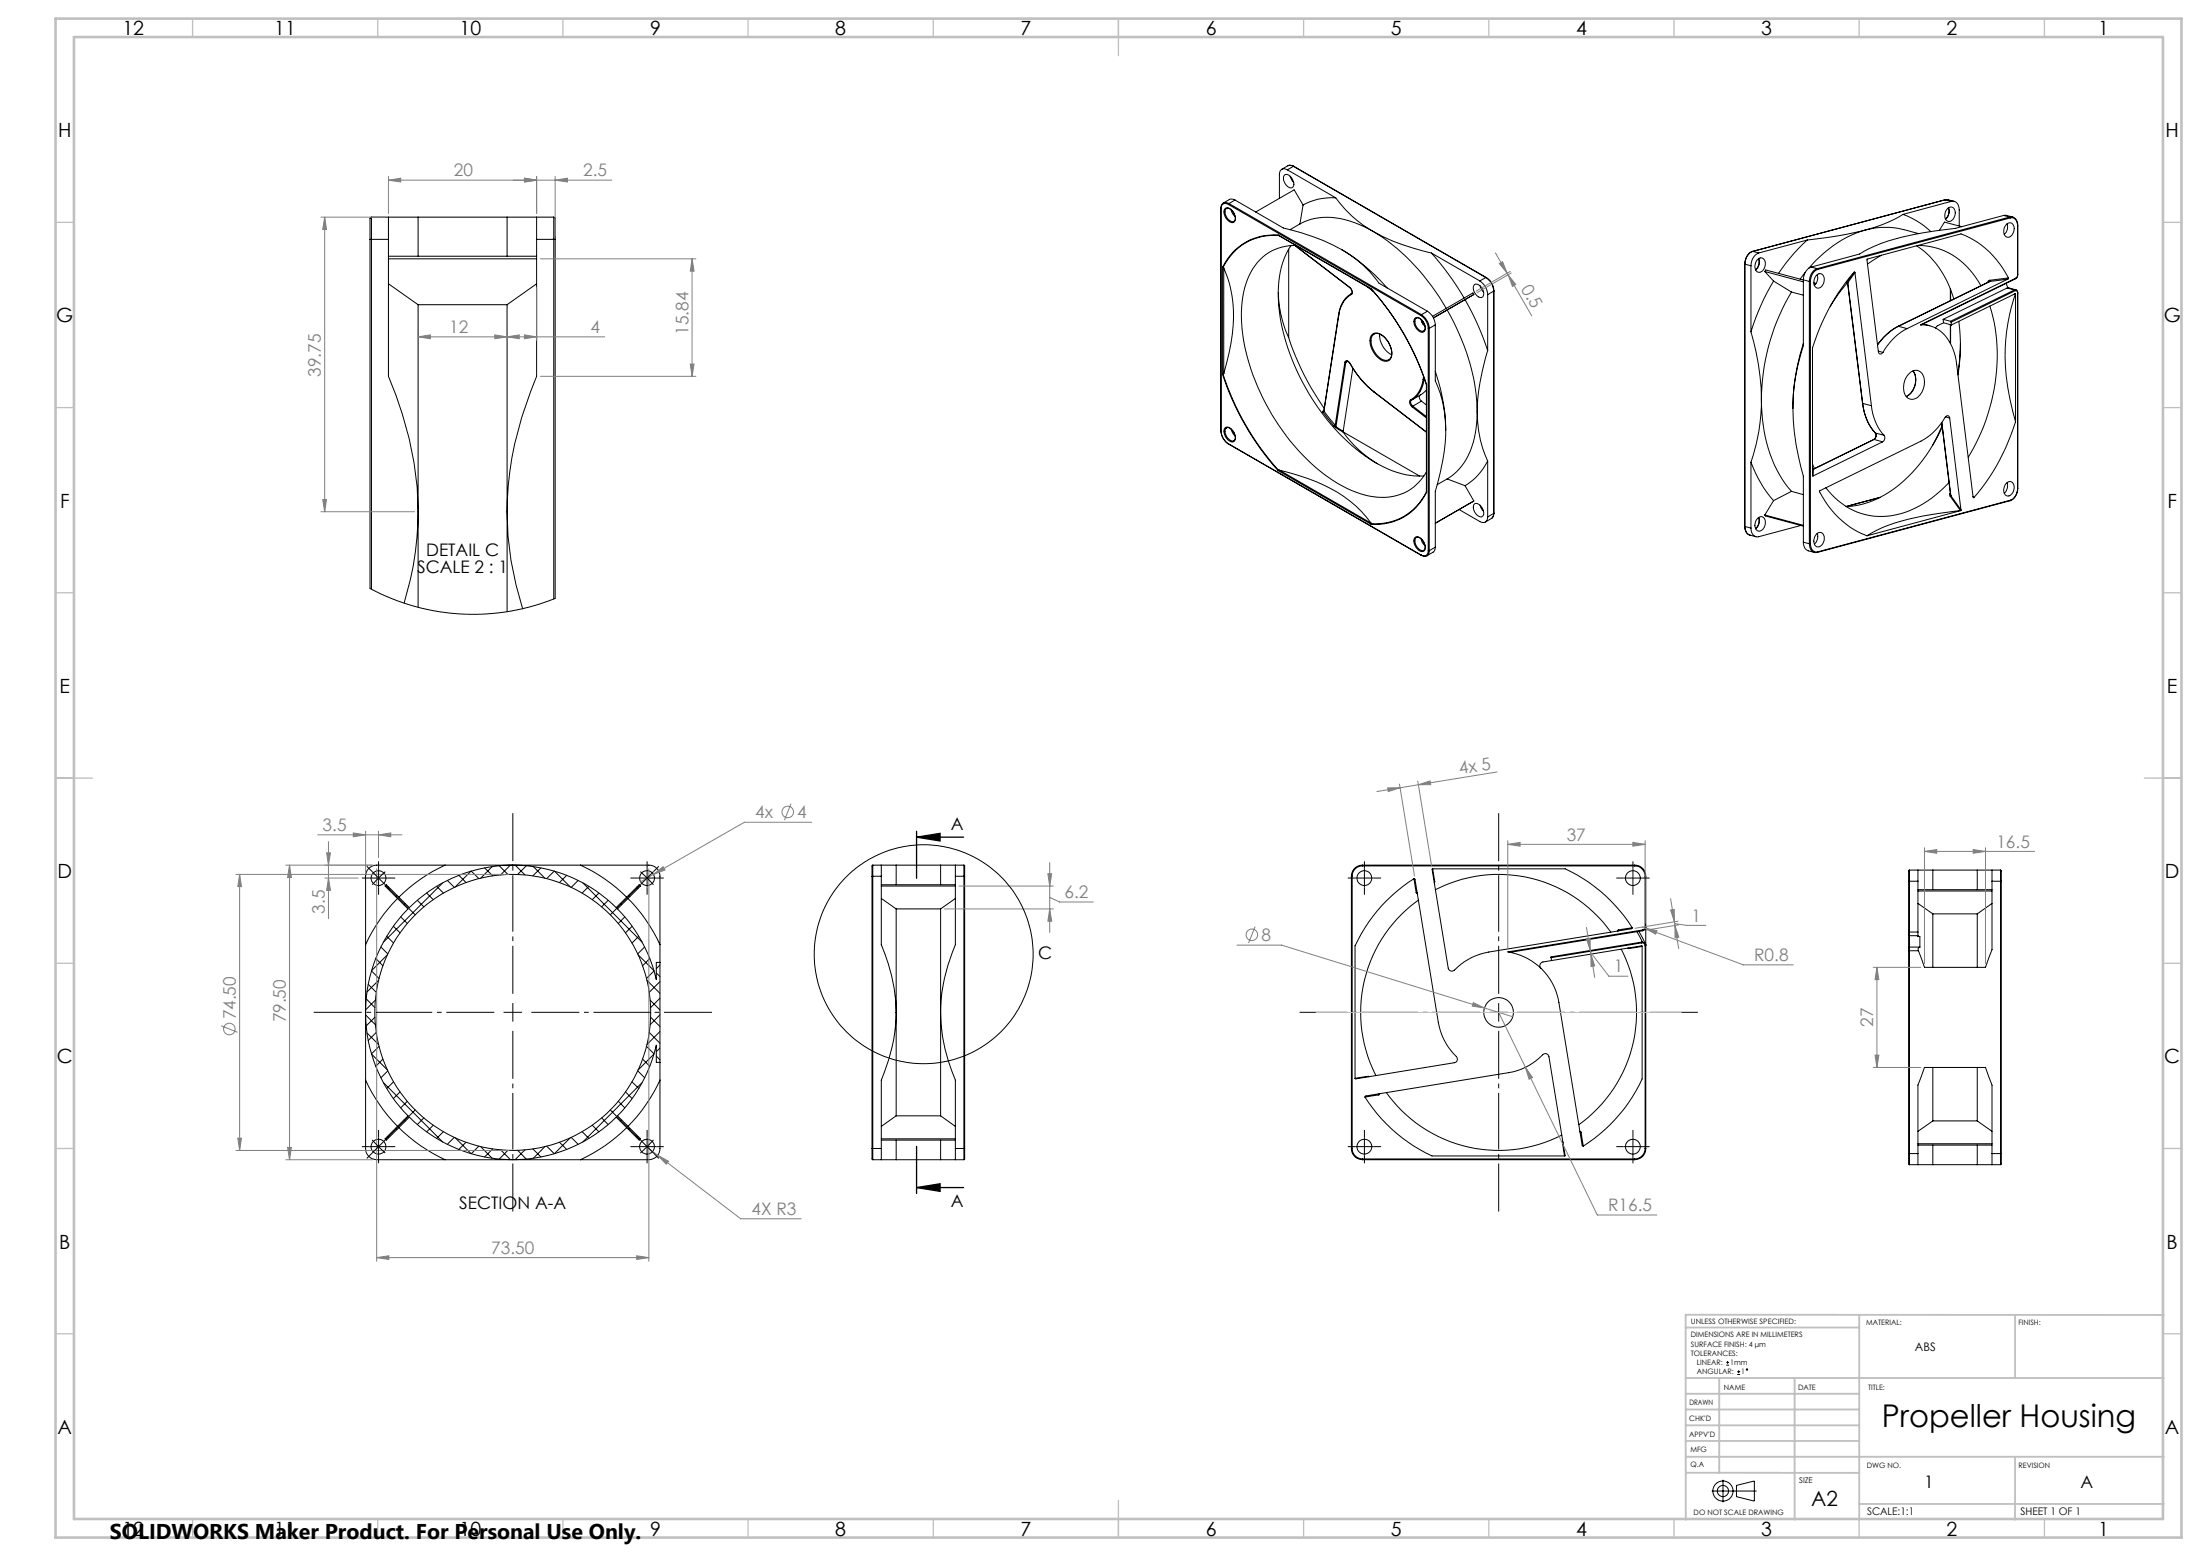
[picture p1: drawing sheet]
<svg xmlns="http://www.w3.org/2000/svg" width="594mm" height="420mm" viewBox="0 0 594 420" stroke-linecap="round" stroke-linejoin="round" font-family="sans-serif">
<g fill="none" stroke="#000" stroke-width=".27">
<path d="M100.3 58.6v6M100.3 58.6l-.4 .3v5.7M100.3 58.6h4.6M104.9 58.6v6M104.9 58.6h8M112.9 58.6v10.6M112.9 58.6h24M136.9 58.6v10.6M136.9 58.6h8M144.9 58.6v6M144.9 58.6h4.6M149.5 58.6v6"/>
<path d="M149.5 58.6l.4 .3v5.7M329.6 56.3h.1M329.6 56.3v60M329.7 56.3v60.1M330.3 54.8l-.5 .5-.2 1M330.3 54.8h.1M330.3 54.8l.8-.1 .7 .2M330.9 56.2a2.46 2.46 0 0 1 2.7 2.4 1.06 1.06 0 0 1-.5 1.4 1.06 1.06 0 0 1-1.4-.3 2.8 2.8 0 0 1-1-3.3zM331.1 56.3a2.35 2.35 0 0 1 2.4 2.5 .87 .87 0 0 1-.4 1 .87 .87 0 0 1-1.1-.3 2.42 2.42 0 0 1-.9-3.2zM331.1 56.3h.1M331.7 55.2a1.22 1.22 0 0 0-1.4-.2 1.22 1.22 0 0 0-.6 1.3M331.7 55.2l51.9 30"/>
<path d="M331.8 54.9l-.1 .3M331.8 54.9l52 30M332.4 56.7l.4 1 .6 .8M333.4 54l13.1 7.5a61 61 0 0 1 15.7 5.9M333.4 54l-1.3-.2-1.8 1M333.4 54l-1.6 .9M346.9 47.2a2.14 2.14 0 0 1 2.4 2.2 .98 .98 0 0 1-.4 1.2 .98 .98 0 0 1-1.3-.3 2.32 2.32 0 0 1-.7-3.1zM347.6 45.8a1.32 1.32 0 0 0-1.5-.1 1.32 1.32 0 0 0-.7 1.4v6.4M347.6 45.8l13 7.6M347.8 44.7l.6-.1 .9 .3M347.8 44.7l.7-.1 .7 .3M347.8 44.7l-1.7 1"/>
<path d="M348.3 47.6l1 1.6M349.2 44.9h.1M349.2 44.9l-1.6 .9M349.2 44.9l52 30M349.3 44.9l52 30M351.8 55.3l-.8 5.1M351.8 55.3l-2.4-4.1-10.4 6M360.6 53.4a31 31 0 0 0 10.1 9.1M360.6 53.4a15.7 15.7 0 0 0-8.8 1.9M513.8 57.9l-2.3 1.3a39.3 39.3 0 0 1-7.8 2.9M513.8 57.9l3.5 1.6 2.3 1.5 1.7 1.5M525.2 53.9h.7l1.7 .4"/>
<path d="M525.2 53.9l-52 14M525.2 53.9l1.7 .4M525.3 59.1a2.61 2.61 0 0 0 .8-3 2.61 2.61 0 0 1-.8 3M525.9 53.9h-.7M525.9 56.3a1.23 1.23 0 0 1 1.5-.2 1.23 1.23 0 0 1 .5 1.3 1.96 1.96 0 0 1-2 2.3 2.24 2.24 0 0 1 0-3.4zM526.9 54.3a1.91 1.91 0 0 1 2.1 2.4v4.3M526.9 54.3l-13.1 3.6M541 58.2l-13.1 3.4a77.6 77.6 0 0 0-21.9 4.9l-3.9 2.1-13.1 3.5M541 58.2l.7-.1 1.6 .5M541 58.2l1.6 .4M542.6 58.6l.2 .2M542.6 58.6h.7"/>
<path d="M542.6 58.6l-52 13.9M542.8 58.8a1.75 1.75 0 0 1 2 2.2M542.8 58.8l-52 13.9M543.3 58.6a2.15 2.15 0 0 1 1.5 2.3M99.9 64.6v94.2l7.1 3.3 6.1 1.9 6.2 1.2 7.3 .6 6.2-.2 5.6-.7 6.1-1.5 5.4-1.9v-96.9M99.9 64.6h.4M100.3 64.6v94.4M100.3 64.6h4.6M104.9 64.6v37a94.4 94.4 0 0 1 8 36.5M104.9 76.6l8 5.7M104.9 69.9h40M104.9 69.2h40"/>
<path d="M144.9 64.6v37a91.5 91.5 0 0 0-8 36.5M144.9 76.6l-8 5.7M144.9 64.6h4.6M149.5 64.6h.4M149.5 64.6v97.1M330.1 72.1l.1 .1M330.1 72.1v29M330.2 72.2l.2 .1M330.4 72.3a33.6 33.6 0 0 1 2 20.4l-2 8.2M330.4 72.3v28.6M345.1 63.4a15.3 15.3 0 0 0-15 8.7M345.1 63.4l.1 .2"/>
<path d="M345.1 63.4l25.1 14.5M345.2 78.9a29.9 29.9 0 0 0 2.7 12.2M345.2 63.6a15.2 15.2 0 0 0-15 8.6M345.2 63.6l25 14.4M347.9 67.3v23.8M348.5 66.3a25 25 0 0 0-3.2 16.7 59.3 59.3 0 0 0 24.6 41 24.2 24.2 0 0 0 14.5 4.5M349.6 66.2l14.8 11.4M349.8 66.2a13.6 13.6 0 0 0-13.4 10.5 38.2 38.2 0 0 0 1.3 22.8 59.7 59.7 0 0 0 22.3 30.2 22.5 22.5 0 0 0 16.2 4.3 12.9 12.9 0 0 0 8.9-6.6M351 60.4a18 18 0 0 1 15.9 .2l3.8 1.9M351 60.4l-2.7 1.6M362.2 67.4l1.2 .7a30.9 30.9 0 0 1 9 8.4l13 7.5M362.2 67.4a51.4 51.4 0 0 1 12.3 10.3"/>
<path d="M364.4 77.6a1.19 1.19 0 0 1 .5 1.7M364.4 77.6a1.39 1.39 0 0 1 .5 1.9M364.4 77.6h.1M364.9 79.5a6.9 6.9 0 0 0-3.4 5.5M364.9 79.3h.1M364.9 79.3l-1.1 .7-1.2 1.5M364.9 79.3v.2M364.9 79.2l-.2 .1M369.1 77.4l1.7 1.3M370.2 78a71.9 71.9 0 0 1 14.9 25.8M370.2 77.9a72.4 72.4 0 0 1 15 26M370.2 77.9v.1"/>
<path d="M370.7 62.5a57.5 57.5 0 0 1 19.8 20.7M370.7 62.5a59.1 59.1 0 0 0 15.8 5.8M386.5 68.3a77.1 77.1 0 0 1 8.8 12.2M386.5 68.3l13.1 7.5M398.1 76.9a1.93 1.93 0 0 1 2.4 1.6 1.09 1.09 0 0 1 .1 1.2 1.09 1.09 0 0 1-1.1 .6 2.61 2.61 0 0 1-1.4-3.4zM399.6 75.8a4.9 4.9 0 0 1 2.1 3.7M399.6 77.2l.2 .6 .7 1M401.2 74.9a4.5 4.5 0 0 1 2.1 3.7M401.2 74.9h.1M401.2 74.9l-1.6 .9M401.3 74.9a4.7 4.7 0 0 1 2.1 3.6M401.7 79.5v15.1"/>
<path d="M403.3 78.6l-1.6 .9M403.3 78.6v60M403.4 78.5l-.1 .1M403.4 78.5v60M471.1 71.3h.1M471.1 71.3v70.8M471.1 71.3l1.7 .4M472.8 71.7v17.9M473.2 67.9a3.5 3.5 0 0 0-2.1 3.4M473.2 67.9h.1M473.3 67.9a3.5 3.5 0 0 0-2.2 3.4M473.3 67.9l1.6 .4"/>
<path d="M474.4 70.2a1.25 1.25 0 0 1 1.6-.5 1.25 1.25 0 0 1 .6 1.6 1.72 1.72 0 0 1-2.3 2 2.38 2.38 0 0 1 .1-3.1zM474.8 69.9a2.68 2.68 0 0 1-.8 2.9M474.8 69.8a2.69 2.69 0 0 1-.8 3.1M474.9 68.3a3.6 3.6 0 0 0-2.1 3.4M476.5 73.3l10.4 2.8M476.5 73.3l.2-.4 10.2 2.7M476.5 73.3l2.4 2.6M478.9 75.9a64.2 64.2 0 0 0-6.1 13.7M478.9 75.9l4.8 2.9M483.7 78.8a57.2 57.2 0 0 0-8.1 29.1M483.7 78.8l3.2 .9M486.9 75.5v17.8a53.3 53.3 0 0 0-2.8 16.9"/>
<path d="M486.9 75.5l1.6 .5M487.4 73.5l-1.4 1.9M488 64.8l-3.6 3.6-4.2 5.4M488 64.8l-13.1 3.5M488.5 76h.3M488.5 76v70.8M488.8 76v70.8M489 72.1a3.5 3.5 0 0 0-2.1 3.4M489 72.1l1.6 .4M489.7 76.4l.6 .1M489.8 76.9h.2M490.3 74.5a1.24 1.24 0 0 1 1.6-.5 1.24 1.24 0 0 1 .6 1.5 1.89 1.89 0 0 1-2 2.2 2.27 2.27 0 0 1-.2-3.2z"/>
<path d="M490.6 72.5a3.5 3.5 0 0 0-2.1 3.5M490.6 72.5l.2 .2M490.6 74.2a2.62 2.62 0 0 1-.7 2.8M490.8 72.7a3.3 3.3 0 0 0-2 3.3M498.5 76.4l.1-.1zM498.5 76.4l.4 .1M498.6 76.3h.3M498.8 76.4l-2.6 3.2-2.1 3.1M498.9 76.5l4 32.3M498.9 76.3v.2M498.9 76.3l4 32.6M500.6 73.5a56.3 56.3 0 0 0-11.2 20.4v34.6h.1"/>
<path d="M500.6 73.5l-2 2.8M500.6 73.5l.2 .1M500.8 73.6l-1.9 2.7M500.8 73.6l4.5 35.9M503.7 62.1a20.6 20.6 0 0 1 10.3-.1l4 1.1M503.7 62.1a31.8 31.8 0 0 0-15.3 10.3M503.7 62.1l-7.2 1.5-8.5 1.2M508 68.9l-3.8 2.4M517.5 66.3a25.3 25.3 0 0 1 10 14.4M517.8 66.3a19.1 19.1 0 0 1 17 10.8M526.6 78v3.2M526.7 78.1v3.1"/>
<path d="M529.7 61.2l-4.7-1.2-1.4 2.2M536.8 76l.2 .1M536.8 76l.1 .1M537.2 75.7l-.3 .1-.1 .2M537.2 75.7l.1 .3M537.3 76l-24.8 12.1M537.3 76l-24.7 12.1M541.7 76.5l.4 1.2M541.8 60.5a1.22 1.22 0 0 1 1.5-.2 1.22 1.22 0 0 1 .5 1.4 1.96 1.96 0 0 1-2 2.3 2.24 2.24 0 0 1 0-3.5zM541.9 60.4a2.6 2.6 0 0 1-.7 2.9M541.9 77.7l-17.2 8.5M541.9 77.7l2 .6"/>
<path d="M542.1 75.3l-4.8 .7M542.1 75.3l-27.2 13.4M542.1 77.7h-.2M542.1 77.7l2.2 .5M542.3 75a24.1 24.1 0 0 0-12.8-11.9l-25.4 6.8 3.1 25a.63 .63 0 0 0 .5 .7 .63 .63 0 0 0 .7-.5M542.3 75l-5.1 .7M542.3 75l-.2 .3M543.9 78.3l.2 .2M543.9 78.3l-17.3 8.4M544.1 78.5a.52 .52 0 0 1 .7 .6M544.1 78.5l-17.3 8.5M544.1 79.4a53 53 0 0 0-.7 31.4l.8 3.1"/>
<path d="M544.1 79.4h-.3M544.2 79.3l-17.3 8.4M544.2 79.3l-.1 .1M544.2 79.3v34.6M544.2 75.2l-25.7 12.5M544.3 75.1l-.1 .1M544.3 75.1l-25.8 12.6M544.3 78.2l.3 .2 .2 .6M544.3 78.2l-.4 .1M544.8 74.2l-.2 .5-.3 .4M544.8 74.2h.1M544.8 74.2l-.1 .6-.5 .4"/>
<path d="M544.8 60.9h.1M544.8 79h.1M544.8 60.9v13.3M544.8 79v52.8M112.9 82.3v55.8M112.9 82.3h24M136.9 82.3v55.8M347.9 91.1a70.9 70.9 0 0 0 9.6 19.1M361.4 84.9l.1 .1M361.4 84.9l-4 26M361.5 85l-4 26M362.6 81.5l-.8 1.6-.4 1.8"/>
<path d="M363.1 97.8l.2-.3 .4-.1 .9 .7M363.1 97.8h.3M363.1 97.8l-2.6 17M363.4 97.8a.5 .5 0 0 1 .5-.3 .5 .5 0 0 1 .4 .4l.2 .3M363.4 97.8l-2.7 17.4M363.9 97.5l-.5 .3M364.5 98.2a26 26 0 0 0 6.5 7.7M364.6 98.1a24.7 24.7 0 0 0 6.4 7.7M364.6 98.1l-.1 .1M365.3 99.4l-2.6 17M370.6 90.2a2.95 2.95 0 0 1 3.7 1.4 4.7 4.7 0 0 1 .9 5.5 2.33 2.33 0 0 1-3.3-.7 5.6 5.6 0 0 1-1.8-5.6zM371.1 90.2a2.87 2.87 0 0 1 3.2 1.4 4.5 4.5 0 0 1 .9 5.3l-.2 .2"/>
<path d="M371.1 90.1a3.2 3.2 0 0 0-.2 4.4 3.9 3.9 0 0 0 4 2.7l.2-.1M372.5 90.2a6.1 6.1 0 0 0 3.2 5.6M382 86a1.46 1.46 0 0 1 2.1 .7 2.22 2.22 0 0 1 .3 2.9 2.41 2.41 0 0 1-2.6-2.4zM382.4 85.9a2.36 2.36 0 0 0 2.1 3.4M382.4 85.9h.1M382.4 85.9a2.44 2.44 0 0 1 2.3 3l-.3 .4M383.6 85.2a4.4 4.4 0 0 1 2 3.4M383.7 86.3l.2 .7 .8 1.1M383.8 84.9a4.9 4.9 0 0 1 2.1 3.7M383.8 84.9l-.2 .3M384.2 86.9l-.3 .1M384.5 87.3l-.3 .1"/>
<path d="M385.4 84a4.5 4.5 0 0 1 2.1 3.7M385.4 84l-1.6 .9M385.6 88.6h.3M385.6 88.6v60M385.9 88.6v60M387.5 87.7v15.1a30.6 30.6 0 0 1 2.8 13.2M387.5 87.7l-1.6 .9M390.7 83.7a57.9 57.9 0 0 1 8.2 27.5M390.7 83.7l4.9-2.8a75.5 75.5 0 0 1 6.1 13.7M390.7 83.7l-3.7 2.1 10.9-6.3-.2-.4-10.9 6.3M401.7 94.6a59.5 59.5 0 0 0-2.8 16.6M472.8 89.6a66.5 66.5 0 0 1 2.8 18.3"/>
<path d="M486.9 92.7a57.7 57.7 0 0 0-2.8 17.5M507.2 94.8l1.2 .3M512.5 88.1a15.3 15.3 0 0 0-5.6 4.9M512.5 88.1h.1M512.6 88.1a15.8 15.8 0 0 0-5.7 5M512.6 88.1l2.3 .6M514.9 88.7a15.6 15.6 0 0 0-6.5 6.4M518.5 87.7a9 9 0 0 1 8.8 6.6l.8 2.9 4.6 36.9 .2 .2M519.3 87.5l1.8 .4M524.7 86.2l.1 .9M524.7 86.2l1.9 .5M524.8 87.1l-1.9 1-.3 .5"/>
<path d="M524.8 87.1l2.1 .6M526.6 87.6v5.1M526.6 86.7l.2 .3M526.7 87.6v5.2M526.8 87l.1 .7M528.9 86.7a49.7 49.7 0 0 1-.2 14.5M529.3 92.8l-.1 3-.6 5M537.2 82.6a50.1 50.1 0 0 1-3.7 37.2l-2.1 3.7M329.6 116.3a4.3 4.3 0 0 0 2.1 3.6v-.1M329.6 116.3l.1 .1M329.7 116.4a4.5 4.5 0 0 0 2 3.4M330.1 101.1a73.1 73.1 0 0 0 15 26"/>
<path d="M330.1 101.1h.1M330.2 101.1a72.6 72.6 0 0 0 15 25.8M330.4 100.9l-.2 .2M330.7 115.6a1.46 1.46 0 0 1 2.2 .7 2.22 2.22 0 0 1 .2 2.9 2.46 2.46 0 0 1-2.6-2.4v-.8zM331 115.6a1.09 1.09 0 0 1 1.6 .4 2.17 2.17 0 0 1 .6 2.9 2.23 2.23 0 0 1-2.4-2.1v-.7zM331.2 115.5h-.1M331.7 119.8l52 30.1M332.4 115.9l.4 .9 .7 .9M357.2 111v.2M357.2 111v.1M357.2 111.2l3 3.8M357.4 110.9l-.2 .1"/>
<path d="M357.4 110.9l.1 .1M357.5 111l3 3.8M357.5 111l-.3 .2M360.2 115l.5 .4M360.5 114.8l.2 .4M360.5 114.8l-.3 .2M360.7 115.4l2 1.3M360.7 115.2l2 1.2M360.7 115.2v.2M362.7 116.4v.2M362.7 116.7a30.3 30.3 0 0 0 9.2 8.5M362.7 116.6v.1"/>
<path d="M362.7 116.6l20.6 11.9M371 105.8v.1M371 105.8l14.1 10.8-14.1-10.7M380.9 107.9a1.3 1.3 0 0 0 .4 1.9M380.9 107.9l.2 .1M381.1 108a1.16 1.16 0 0 0 .4 1.6M381.3 109.8l3.8 3M381.5 109.6l-.2 .2M381.5 109.6l3.6 2.8M383.4 106.7a1.18 1.18 0 0 0 .4 1.6M383.8 108.3l-2.3 1.3M383.8 108.3l1.3 1"/>
<path d="M384.2 102.4a7.3 7.3 0 0 1-3.3 5.5M384.2 102.4h.3M384.4 101.6l-.2 .8M384.5 102.4a7.3 7.3 0 0 1-3.4 5.6M384.6 102.1l-.1 .3M384.6 102.4h-.1M385.1 103.8l.1 .1M385.1 105.3l-.1 .1a11.6 11.6 0 0 1-3.8 2.5M385.1 103.8v29M385.2 103.9v29M387.5 100.2a50.5 50.5 0 0 1 2.8 15.8M390.3 116v1.4a63.3 63.3 0 0 1-2.8 15.2v15.1"/>
<path d="M398.9 111.2a23.2 23.2 0 0 1-4.9 15.4l-1.5 1.5-1.8 1.2M398.9 111.2a30.6 30.6 0 0 0 2.8 13.2M475.6 107.9a38 38 0 0 0 7.2 23.7l.9 1M475.6 107.9v1.6a51.7 51.7 0 0 1-2.8 15.3M484.1 110.2a66.5 66.5 0 0 0 2.8 18.3v17.8M502.9 108.8a14.1 14.1 0 0 0 3.4 8.1M502.9 108.8v.1M502.9 108.9a14.5 14.5 0 0 0 3.5 8M502.9 108.9l2.4 .6M505.3 109.5a13.9 13.9 0 0 0 3.4 8M506 118.6l-16.4 8.1M506 118.6l2.3 .7"/>
<path d="M506.3 116.9a1.25 1.25 0 0 1-.4 1.7h.1M506.3 116.9h.1M506.4 116.9a1.24 1.24 0 0 1-.4 1.7M506.4 116.9l2.3 .6M508.3 119.3l-18.8 9.2M508.7 117.5a1.27 1.27 0 0 1-.4 1.8M515.3 101.1a2.34 2.34 0 0 1 2.7-1 2.34 2.34 0 0 1 1.6 2.5 4.7 4.7 0 0 1-3.2 5.2 2.62 2.62 0 0 1-2.4-3.1l.4-2.3zM516.5 100.1a4.9 4.9 0 0 1-1.8 6.9 5.1 5.1 0 0 0 1.8-6.9zM524.3 114.1l2.4 19.7M524.3 114l2.4 19.8M524.4 115l-2.6 5.3M524.4 115.3a39.4 39.4 0 0 1-17.5 19.3l-2.4 1-2.5 .7-3.5 .5"/>
<path d="M525.3 112.5l1.1 .3M526.4 112.8a.63 .63 0 0 0-.5-.6 .63 .63 0 0 0-.7 .5 16.8 16.8 0 0 1-6.5 6.4l-27.2 13.3-.2 .3M526.4 112.8l3 24.8M544.2 113.9a56.9 56.9 0 0 1-11.3 20.4M112.9 138.1a84.3 84.3 0 0 1-3.8 24.7M112.9 138.1v25.8M136.9 138.1v27M136.9 138.1a85.1 85.1 0 0 0 4.2 26.2M345.1 127.1l25.1 14.4M345.2 126.9h.2M345.2 126.9l-.1 .2M345.4 126.9a46.8 46.8 0 0 1 20.6 9.6l2.9 3.1 1.3 1.6"/>
<path d="M345.4 126.9l24.8 14.3M385.1 132.8a15.1 15.1 0 0 1-14.9 8.6M385.1 132.8l.1 .1M385.2 132.9a15.2 15.2 0 0 1-15 8.6M390.7 129.3l-2.7 1.5M390.7 129.3l4.9 1.8M393.9 137.5l5.7 3.3a1.3 1.3 0 0 0 1.5 .1 1.3 1.3 0 0 0 .6-1.4M395.6 131.1l2.3 4.1M397.9 135.2l-10.4 6M397.9 135.2l-.2 .2M398 136.1a1.84 1.84 0 0 1 2.4 1.5 1.1 1.1 0 0 1 .2 1.3 1.1 1.1 0 0 1-1 .6 2.62 2.62 0 0 1-1.6-3.4zM399.6 136.4l.3 .7 .6 .9"/>
<path d="M401.7 124.4a16.2 16.2 0 0 1-6.1 6.7M401.7 124.4v15.1M402.7 140l-1.7 .9M403.3 138.6l-.1 .8-.5 .6M403.3 138.6l-1.6 .9M403.4 138.5l-.2 .9-.5 .6M403.4 138.5l-.1 .1M472.8 124.8a33 33 0 0 0 6.1 10.3M472.8 124.8v17.7M474.5 140a1.19 1.19 0 0 1 1.4-.5 1.19 1.19 0 0 1 .7 1.3 2.07 2.07 0 0 1-1.9 2.6 2.12 2.12 0 0 1-.2-3.4zM474.8 139.7a2.68 2.68 0 0 1-.8 2.9M474.8 139.7a2.69 2.69 0 0 1-.8 3"/>
<path d="M476.5 139l10.4 2.8M476.5 139l.2 .3 10.2 2.7M478.9 135.1l-2.4 3.9M483.7 132.6l3.2 .9M483.7 132.6l-4.8 2.5M489.4 125.3l.5 1.2M489.4 126.5l.2 .2M489.4 126.5v.5M489.6 126.7l-.1 1.8M491.3 132.7a24.1 24.1 0 0 0 12.8 11.9M491.3 132.6v.1M507.6 134.2l-9.2 2.5"/>
<path d="M526.2 130.2a26.3 26.3 0 0 1-17.8 9.2 18.4 18.4 0 0 1-15.4-7.8M526.5 133.3l.1 .7M526.5 133.3h.1M526.6 134l2.7 3.8M526.6 133.1l-.1 .2M526.7 133.8l2.7 3.8M526.7 133.8l-.1 .2M529.3 137.8a81.3 81.3 0 0 0-20.9 4.6l-4.3 2.2M529.3 137.8h.1M529.4 137.6v.2M529.4 137.8l-25.3 6.8M532.7 134l.2 .3"/>
<path d="M541.7 130.4a1.21 1.21 0 0 1 1.5-.3 1.21 1.21 0 0 1 .6 1.4 2.09 2.09 0 0 1-1.9 2.4 2.18 2.18 0 0 1-.2-3.5zM541.9 130.3a2.69 2.69 0 0 1-.7 2.8M542.7 135.2l-52 13.9M542.8 135l-.1 .2M542.8 135l-52 14M544.8 131.8a3.4 3.4 0 0 1-2 3.2M544.8 131.7a3.6 3.6 0 0 1-2.1 3.5M544.8 131.7v.1M370.2 141.2v.2M370.2 141.4v.1M382 145.2a1.46 1.46 0 0 1 2.1 .7 2.22 2.22 0 0 1 .3 2.9 2.41 2.41 0 0 1-2.6-2.5zM382.4 145.1a2.44 2.44 0 0 0 1.9 3.5l.2-.1"/>
<path d="M382.4 145.1h.1M382.4 145.1a2.49 2.49 0 0 1 2.3 3l-.3 .4M383.7 149.9l.8 .3 .8-.2M383.7 145.5l.3 .8 .7 1M385.3 150h.1M385.6 148.6a1.2 1.2 0 0 1-.6 1.3 1.2 1.2 0 0 1-1.4-.1l.1 .1M385.6 148.6h.3M385.9 148.6l-.1 .8-.5 .6M387.5 147.7l-.1 .8-.4 .5-1.7 1M387.5 147.7l-1.6 .9M471.1 142.1a2.33 2.33 0 0 0 1.5 2.4M471.1 142.1h.1"/>
<path d="M471.1 142.1l.5 1.7a3.1 3.1 0 0 0 2.5 1.1M471.1 142.1l1.7 .4M486.2 141.8l-11.3 3.1a1.91 1.91 0 0 1-2.1-2.4M486.9 146.3l.5 1.8a3.1 3.1 0 0 0 2.5 1M486.9 146.3l1.6 .5M488.5 146.8h.3M488.5 146.8l.3 1.3 .5 .7 .6 .3M488.8 146.8a1.83 1.83 0 0 0 2 2.2M489.9 149.1h.8M490.4 144.2a1.19 1.19 0 0 1 1.4-.4 1.19 1.19 0 0 1 .7 1.3 2.12 2.12 0 0 1-1.9 2.5 2.14 2.14 0 0 1-.2-3.4zM490.6 144a2.54 2.54 0 0 1-.7 2.9M490.8 149l-.1 .1"/>
<path d="M104.1 239l8 7.9M105 239.4l-.4 .4M117.9 239.2l1.8 1.9M119.5 238.3l-16 16M120.2 233.5h36.5M120.2 233.5a43.8 43.8 0 0 0-12.5 8.7M120.2 233.5h-18.5a2.99 2.99 0 0 0-3 3v18.5M120.8 237.6l1.9 1.9M123.9 236.3l1.9 1.9M127.2 235.1l-4.3 4.3M127.2 235.1l2.1 2.1M130.8 234.3l2.2 2.1"/>
<path d="M132.9 233.9l-3.1 3.1M134.8 233.7l2.3 2.3M137.8 233.5l-2.7 2.7M139.1 233.5l2.6 2.7M142.1 233.7l-2.3 2.3M144 233.9l3.1 3.1M146 234.3l-2.1 2.1M149.6 235.1l-2 2.1M149.7 235.1l4.3 4.3M153 236.3l-1.9 1.9M156.1 237.6l-1.9 1.9M156.7 233.5a43.8 43.8 0 0 1 12.5 8.7"/>
<path d="M156.7 233.5h18.5a2.99 2.99 0 0 1 3 3v18.5M157.4 238.3l16 16M159 239.2l-1.8 1.9M171.9 239.4l.4 .4M172.8 239l-8 7.9M235.4 236.5h.3M235.4 236.5v73.5M235.7 233.5v3M235.7 233.5l-.3 .2v2.8M235.7 233.5h2.2M235.7 236.5v73.5M235.7 236.5h2.2"/>
<path d="M237.9 236.5v18.5a47.6 47.6 0 0 1 4.1 18.3M237.9 233.5v3M237.9 233.5h4.1M237.9 239.2h20.1M237.9 238.8h20.1M242 233.5v5.3M242 233.5h12M254 233.5v5.3M254 233.5h4M258 236.5v18.5a46.6 46.6 0 0 0-4 18.3M258 233.5v3M258 233.5h2.2"/>
<path d="M258 236.5h2.2M260.2 233.5v3M260.2 233.5l.3 .1v2.9M260.2 236.5h.3M260.2 236.5v73.5M260.5 236.5v73.5M364.9 236.5h.2M364.9 236.5v73.5M365.1 236.5v73.5M367.9 233.7a2.74 2.74 0 0 0-2.8 2.8M367.9 233.5v.2M367.9 233.5a2.99 2.99 0 0 0-3 3"/>
<path d="M367.9 233.5h73.5M367.9 233.7h73.5M381.8 237.2l.6 3.7M386.7 234.5h35.9a41.3 41.3 0 0 1 18.1 16.1l-38.7 6.4a17.5 17.5 0 0 0-9.5 5l-.5 .1-.5-.1-.5-.7zM386.8 234.5l.6 3.5M387.4 238l-.2 .1M387.4 238l-.1 .4M441.4 233.5a2.99 2.99 0 0 1 3 3M441.4 233.7a2.8 2.8 0 0 1 2.8 2.8M441.4 233.5v.2M444.2 236.5h.2M444.2 236.5v13.7"/>
<path d="M444.4 236.5v73.5M515.3 237.9h.2M515.3 237.9v13.7M515.5 234.9v3M515.5 234.9l-.2 .1v2.9M515.5 234.9h2.3M515.5 237.9v13.7M515.5 237.9h2.3M517.8 234.9v3M517.8 234.9h4.1M517.8 237.9v13.7M521.9 234.9v5.3"/>
<path d="M521.9 234.9h12M533.9 234.9v5.3M533.9 234.9h3.9M537.8 237.9v18.4l-1.7 4.8h-16.5l-1.6-4.5M537.8 234.9v3M537.8 234.9h2.3M537.8 237.9h2.3M540.1 237.9h.2M540.1 234.9v3M540.1 234.9l.2 .1v2.9M540.1 237.9v73.5M540.3 237.9v73.5"/>
<path d="M98.7 255v36.6M101.5 258.7l1.9 2M102.8 255.6l1.9 1.9M104.4 252.7l1.9 1.8M104.6 257.7l-4.3 4.3M106.2 250l1.8 1.8M107.2 241.7l-.3 .3M107.4 242.5a43.3 43.3 0 0 0-8.7 12.5M108.2 247.5l1.8 1.8M109.4 243.9l-.3 .3M112.7 243l1.7 1.8M115.2 241l1.8 1.8"/>
<path d="M161.7 241l-1.8 1.8M164.2 243l-1.7 1.8M167.5 243.9l.3 .3M168.7 247.5l-1.8 1.8M169.5 242.5a43.3 43.3 0 0 1 8.7 12.5M169.7 241.7l.3 .3M170.7 250l-1.8 1.8M172.3 257.7l4.3 4.3M172.5 252.7l-1.9 1.8M174.1 255.6l-1.9 1.9M175.4 258.7l-1.9 2M178.2 259.8h-1v4.6a40.1 40.1 0 0 0-10.5-19.1l6.2-6.1-.3-.4-6.2 6.2a39.7 39.7 0 0 0-55.9 0l-6.2-6.2-.3 .4 6.2 6.1a39.7 39.7 0 0 0 0 55.9l-6.2 6.2 .3 .3 6.2-6.2a39.7 39.7 0 0 0 55.9 0l6.2 6.2 .3-.3-6.2-6.2a39.7 39.7 0 0 0 10.5-19.1v4.7h1"/>
<path d="M178.2 255v4.8M178.2 259.8v27M237.9 242.5l4.1 2.8M242 245.3v28M242 245.3h12M254 245.3v28M258 242.5l-4 2.8M374.4 243a25.4 25.4 0 0 1 7.6-5.8l6.3 38.7a17.2 17.2 0 0 0 5 9.5l.2 .5-.2 .5-.7 .5-26.7 4.3v-35.9a42.6 42.6 0 0 1 8.5-12.3zM382.4 240.9l.3 .1M382.4 240.9l.3 .2M383 243a37.2 37.2 0 0 0-11.5 47.3M387.6 240.2a37.2 37.2 0 0 1 47.3 11.4"/>
<path d="M418.8 258.5l.1 .8M418.9 259.3l24.5-3.9v35.8a43 43 0 0 1-15.9 18.2M418.9 259.3l-2.3 .4a1 1 0 0 0-.8 .7 1 1 0 0 0 .3 1M437 251l-.1 .3M437 251l-.3 .3M437.7 256.2a37.2 37.2 0 0 1-11.4 47.4M439.5 255.9l.4 .1M439.7 255.9l.2 .1M440.7 250.4l-3.7 .6M442 251.5l1.5 2.8M442.5 251.4l1.9 3.6M443.2 254.3a.74 .74 0 0 1 .9 .1 .74 .74 0 0 1 .1 .9"/>
<path d="M443.2 254.5a.8 .8 0 0 1 1 .8M443.2 254.3v.2M443.2 254.3l-24.5 4 .1 .2M443.2 254.5l-24.4 4M443.4 255.5l-3.5 .5M443.5 251v.2M443.5 251l-36.4 5.9a16.4 16.4 0 0 1 13.8 13.7l6.3 38.5 .3 .3M443.5 251.2l-35.8 5.9M444.2 250.2h.1a.69 .69 0 0 1-.8 1M444.2 250.2l-.3 .6-.4 .2M444.2 255.3v54.7M515.3 256.6h.2"/>
<path d="M515.3 255.9v.7M515.3 252.4l.2 .2M515.3 251.6v.8M515.3 251.6h.2M515.3 252.4v3.5M515.3 256.6v54.8M515.5 255.6l-.2 .3M515.5 251.6v1M515.5 255.6v1M515.5 255.6h2.9M515.5 251.6h2.3M515.5 252.6v3"/>
<path d="M515.5 256.6v54.8M515.5 256.6h2.5M515.5 252.6h2.3M517.8 252.6v.1l.6 .1v2.8M517.8 251.6v1M517.8 243.9l4.1 2.8M517.8 240.5h20M517.8 240.2h20M518.4 255.6a.64 .64 0 0 0-.4 1M521.9 246.7v14.4M521.9 246.7h12M533.9 246.7v14.4"/>
<path d="M537.8 243.9l-3.9 2.8M98.7 273.9l2.7 2.7M98.9 269.6l2.3 2.4M99.1 278.8l3.1 3.2M99.4 265.7l2.2 2.1M100.3 262.1l2 2M101.2 274.6l-2.3 2.3M101.4 270l-2.7 2.6M101.6 278.7l-2.2 2.2M102.2 264.6l-3.1 3.1M174.7 264.6l3.5 3.5M175.3 278.7l2.9 2.9"/>
<path d="M175.5 270l2.7 2.6M175.7 274.6l2.5 2.5M176.6 262.1l-2 2M177.2 262.6l1 1M178.2 260.5l-1 1M178.2 265l-2.9 2.8M178.2 269.4l-2.5 2.6M178.2 273.9l-2.7 2.7M178.2 278.4l-3.5 3.6M242 273.3a46 46 0 0 1-4.1 18.3v18.4M242 273.3v27.9M254 273.3v27.9"/>
<path d="M254 273.3a46.8 46.8 0 0 0 4 18.3v18.4M98.7 291.6a44.7 44.7 0 0 0 8.7 12.4M98.7 291.6v18.4a3 3 0 0 0 3 3h18.5M100.3 284.5l4.3 4.3M102.3 282.5l-2 2M103.4 285.9l-1.9 1.9M103.5 292.2l16 16M104.7 289l-1.9 1.9M106.3 292l-1.9 1.8M108 294.7l-1.8 1.8M110 297.3l-1.8 1.7M112.1 299.6l-8 8"/>
<path d="M164.8 299.6l8 8M166.9 297.3l1.8 1.7M168.9 294.7l1.8 1.8M170.6 292l1.9 1.8M172.2 289l1.9 1.9M173.4 292.2l-16 16M173.5 285.9l1.9 1.9M174.6 282.5l2 2M176.6 284.5l-4.3 4.3M177.2 285.1l1 1M178.2 291.6a44.7 44.7 0 0 1-8.7 12.4M178.2 286.8v4.8"/>
<path d="M178.2 291.6v18.4a3 3 0 0 1-3 3h-18.5M178.2 282.9l-1 1M368.6 295.9l38.7-6.4a17.7 17.7 0 0 0 9.7-5.1l.8 .2 .4 .6 4.3 26.8h-35.9a41.8 41.8 0 0 1-18.1-16zM369.4 290.5l-3.5 .6M369.4 290.5l.1 .1M369.4 290.5l.3 .1M372.3 295.5l-3.8 .6M372.4 295.3l-.1 .2M372.5 295.2l-.2 .3M374.3 294.9a37.3 37.3 0 0 0 47.4 11.5M521.9 288.1v14.5M533.9 288.1v14.5"/>
<path d="M104.6 306.8l.4 .3M106.9 304.5l.3 .4M107.7 304.4a43.8 43.8 0 0 0 12.5 8.6M109.1 302.3l.3 .3M114.4 301.7l-1.7 1.8M117 303.7l-1.8 1.8M119.7 305.5l-1.8 1.8M120.2 313h36.5M122.7 307l-1.9 1.9M122.9 307.1l4.3 4.3M125.8 308.3l-1.9 2M129.3 309.4l-2.1 2"/>
<path d="M129.8 309.5l3.1 3.1M133 310.1l-2.2 2.2M135.1 310.4l2.7 2.6M137.1 310.5l-2.3 2.4M139.8 310.5l2.3 2.4M141.7 310.4l-2.6 2.6M143.9 310.1l2.1 2.2M147.1 309.5l-3.1 3.1M147.6 309.4l2 2M151.1 308.3l1.9 2M154 307.1l-4.3 4.3M154.2 307l1.9 1.9"/>
<path d="M157.2 305.5l1.8 1.8M159.9 303.7l1.8 1.8M162.5 301.7l1.7 1.8M167.8 302.3l-.3 .3M169.2 304.4a43.8 43.8 0 0 1-12.5 8.6M170 304.5l-.3 .4M172.3 306.8l-.4 .3M235.4 310v2.9l.3 .1M235.4 310h.3M235.7 310v3M235.7 313h2.2M235.7 310h2.2"/>
<path d="M237.9 310v3M237.9 313h4.1M237.9 307.4h20.1M237.9 307.7h20.1M242 307.7v5.3M242 313h12M242 301.2h12M242 301.2l-4.1 2.8M254 307.7v5.3M254 313h4M254 301.2l4 2.8M258 310v3"/>
<path d="M258 313h2.2M258 310h2.2M260.2 310v3M260.2 310h.3M260.5 310v2.9l-.3 .1M364.9 310a3 3 0 0 0 3 3M364.9 310h.2M365.1 310a2.8 2.8 0 0 0 2.8 2.8M367.9 312.8v.2M367.9 313h73.5M367.9 312.8h73.5M421.9 308.6l.5 3.4"/>
<path d="M422 308.2l-.1 .4M422 308.4l-.1 .2M426.6 305.4l.3 .2M426.6 305.6h.3M426.9 305.6l.6 3.8M441.4 312.8v.2M444.2 310h.2M444.2 310a2.87 2.87 0 0 1-2.8 2.8M444.4 310a2.98 2.98 0 0 1-3 3M515.3 311.4v2.8l.2 .2M515.3 311.4h.2M515.5 311.4v3"/>
<path d="M515.5 314.4h2.3M515.5 311.4h2.3M517.8 311.4v-18.5l1.8-4.8h16.5l1.7 4.8v18.5M517.8 311.4v3M517.8 314.4h4.1M517.8 308.7h20M517.8 309.1h20M521.9 309.1v5.3M521.9 314.4h12M521.9 302.6l-4.1 2.8M521.9 302.6h12M533.9 309.1v5.3"/>
<path d="M533.9 314.4h3.9M533.9 302.6l3.9 2.8M537.8 311.4v3M537.8 314.4h2.3M537.8 311.4h2.3M540.1 311.4v3M540.1 311.4h.2M540.3 311.4v2.8l-.2 .2"/>
<circle cx="102.2" cy="237" r="2.01"/>
<circle cx="174.7" cy="237" r="2.01"/>
<circle cx="368.4" cy="237" r="2.01"/>
<circle cx="440.9" cy="237" r="2"/>
<circle cx="138.4" cy="273.3" r="37.2"/>
<circle cx="404.6" cy="273.3" r="4"/>
<circle cx="102.2" cy="309.5" r="2.01"/>
<circle cx="174.7" cy="309.5" r="2"/>
<circle cx="368.4" cy="309.5" r="2.01"/>
<circle cx="440.9" cy="309.5" r="2"/>
</g>
<path d="M258.9 239.2h25.5M283.4 232.8v18.9M255 245.3h29.4M283.4 245.3l.6 3.4h-1.1zM283.4 242.2l2.7 1.3h9.1" fill="none" stroke="#808080" stroke-width=".27"/>
<g fill="none" stroke="#c0c0c0" stroke-width=".35">
<path d="M52 5v5M102 5v5M152 5v5M202 5v5M252 5v5M302 5v10M352 5v5M402 5v5M452 5v5M502 5v5M552 5v5M15 60h5"/>
<path d="M584 60h5M15 110h5M584 110h5M15 160h5M584 160h5M15 210h10M579 210h10M15 260h5M584 260h5M15 310h5M584 310h5M15 360h5"/>
<path d="M584 360h5M52 410v5M102 410v5M152 410v5M202 410v5M252 410v5M302 405v10M352 410v5M402 410v5M452 410v5M502 410v5M552 410v5"/>
</g>
<g fill="none" stroke="#c0c0c0" stroke-width=".5">
<path d="M455.1 358.3h46.9M502 354.9v55.3M544.1 354.9v17.1M584.3 354.9h-129.2l.1 55.3M455.1 372h129.2M455.1 376.2h46.9M464.2 372v25.5M484.5 372v38.2M455.1 389h46.9M455.1 384.7h46.9M455.1 380.5h46.9M455.1 393.2h129.2"/>
<path d="M455.2 397.5l46.8 .1M544.1 393.3v16.9M502 406h82.3"/>
</g>
<path d="M15 5h574v410h-574zM20 10h564v400h-564z" fill="none" stroke="#c0c0c0" stroke-width=".7"/>
<path d="M283.4 245.3l.6 3.4h-1.1z" fill="#808080"/>
<path d="M282.9 235.8h1.1l-.6 3.4z" fill="none" stroke="#808080" stroke-width=".27"/>
<path d="M282.9 235.8h1.1l-.6 3.4z" fill="#808080"/>
<path d="M247.5 226l6.3-1.1v2.1zM247.5 226h12.7M247.5 224.4v12.7M247.5 309.4v12.7M247.5 320.6l6.3-1.1v2.1zM247.5 320.6h12.7" fill="none" stroke="#000" stroke-width=".35"/>
<path d="M247.5 226l6.3-1.1v2.1zM247.5 320.6l6.3-1.1v2.1z" fill="#000"/>
<circle cx="249.4" cy="257.6" r="29.6" fill="none" stroke="#000" stroke-width=".27"/>
<path d="M374.7 212.7l3.3-.1-3.2 1.1zM377.9 211.6l4 24.8M378 212.6l-6.2 1.1M382.8 210.8l3.7 23M404.2 208.4l-26.2 4.2" fill="none" stroke="#808080" stroke-width=".27"/>
<path d="M374.7 212.7l3.3-.1-3.2 1.1z" fill="#808080"/>
<path d="M382.9 211.8l3.2-1 .2 1z" fill="none" stroke="#808080" stroke-width=".27"/>
<path d="M382.9 211.8l3.2-1 .2 1z" fill="#808080"/>
<g fill="none" stroke="#808080" stroke-width=".27">
<path d="M334 255.1h12l62.4 19.3M338.9 250.1l-1.8 4.4M397.8 270.6l3 1.5-3.3-.5z"/>
<circle cx="338" cy="252.3" r="1.56"/>
</g>
<path d="M397.8 270.6l3 1.5-3.3-.5z" fill="#808080"/>
<path d="M404.6 273.3l7.3 14.8M411.9 288.1l1.9 2.7-.9 .5zM411.9 288.1l19.4 39.9h16.1" fill="none" stroke="#808080" stroke-width=".27"/>
<path d="M411.9 288.1l1.9 2.7-.9 .5z" fill="#808080"/>
<path d="M443.4 250.2l.7 .3M444.1 250.5l3.3 .7-.4 .9zM444.1 250.5l26.6 9.9h13.5" fill="none" stroke="#808080" stroke-width=".27"/>
<path d="M444.1 250.5l3.3 .7-.4 .9z" fill="#808080"/>
<path d="M407.1 226.9v29.1M407.1 227.9h37.1M440.9 227.4l3.3 .5-3.3 .5zM444.2 226.9v22.3" fill="none" stroke="#808080" stroke-width=".27"/>
<path d="M440.9 227.4l3.3 .5-3.3 .5z" fill="#808080"/>
<path d="M407.1 227.9l3.3-.5v1z" fill="none" stroke="#808080" stroke-width=".27"/>
<path d="M407.1 227.9l3.3-.5v1z" fill="#808080"/>
<path d="M451.1 245.6l.9-.1 .1 3.3zM451.1 242.6l1 6.2M452.1 248.8l1.1 7.3M452.2 249.3l3.2 .5h5.2M453.1 248.7l-11.6 1.9M453.2 249.6l-8.7 1.5" fill="none" stroke="#808080" stroke-width=".27"/>
<path d="M451.1 245.6l.9-.1 .1 3.3z" fill="#808080"/>
<path d="M452.2 249.8l1.1 3.2-1 .1z" fill="none" stroke="#808080" stroke-width=".27"/>
<path d="M452.2 249.8l1.1 3.2-1 .1z" fill="#808080"/>
<path d="M428.3 250.3l1.2 7.2M429.4 257.1l5 6.4h5.2M429.5 257.5l1.1 3.2-1 .2zM429.5 257.5l1.1 6.3" fill="none" stroke="#808080" stroke-width=".27"/>
<path d="M429.5 257.5l1.1 3.2-1 .2z" fill="#808080"/>
<path d="M428.3 253.4l1-.2 .1 3.4z" fill="none" stroke="#808080" stroke-width=".27"/>
<path d="M428.3 253.4l1-.2 .1 3.4z" fill="#808080"/>
<path d="M403.8 68.2l3.1 5.5M404.8 71.1l.9-.5 1.2 3.1zM406.9 73.7l6.7 11.5M407.8 73.3l-9.2 5.3M408 73.7l-9.2 5.3" fill="none" stroke="#808080" stroke-width=".27"/>
<g fill="none" stroke="#000" stroke-width=".27" stroke-dasharray="15.2 1.3 1.3 1.3" stroke-linecap="butt">
<path d="M365.9 237h-2M368.4 237v-2.5M368.4 237h-2.5M368.4 237v2.5M368.4 237h2.5M368.4 234.5v-2M368.4 239.5v2M370.9 237h2M438.4 237h-2M440.9 237v-2.5M440.9 237h-2.5M440.9 237v2.5"/>
<path d="M440.9 237h2.5M440.9 234.5v-2M440.9 239.5v2M443.4 237h2M404.6 273.3v-2.5M404.6 273.3h-2.5M404.6 273.3v2.5M404.6 273.3h2.5M365.9 309.5h-2M368.4 309.5v-2.5M368.4 309.5h-2.5M368.4 309.5v2.5"/>
<path d="M368.4 309.5h2.5M368.4 307v-2M368.4 312v2M370.9 309.5h2M438.4 309.5h-2M440.9 309.5v-2.5M440.9 309.5h-2.5M440.9 309.5v2.5M440.9 309.5h2.5M440.9 307v-2M440.9 312v2M443.4 309.5h2"/>
</g>
<path d="M399.6 273.3h-48.7M404.6 268.3v-48.8M404.6 278.3v48.7M409.6 273.3h48.8" fill="none" stroke="#000" stroke-width=".27" stroke-dasharray="15.2 1.3 1.3 1.3" stroke-dashoffset="2.3" stroke-linecap="butt"/>
<path d="M355.3 273.3h98.6" fill="none" stroke="#c0c0c0" stroke-width=".27"/>
<path d="M404.8 71.1l.9-.5 1.2 3.1z" fill="#808080"/>
<path d="M407.2 74.2l2.1 2.6-.9 .5z" fill="none" stroke="#808080" stroke-width=".27"/>
<path d="M407.2 74.2l2.1 2.6-.9 .5z" fill="#808080"/>
<path d="M77.2 233.5h23.5M78.2 233.5l.5 3.3h-1.1zM78.2 233.5v79.5M77.2 313h23.5" fill="none" stroke="#808080" stroke-width=".27"/>
<path d="M78.2 233.5l.5 3.3h-1.1z" fill="#808080"/>
<path d="M77.6 309.7h1.1l-.5 3.3z" fill="none" stroke="#808080" stroke-width=".27"/>
<path d="M77.6 309.7h1.1l-.5 3.3z" fill="#808080"/>
<path d="M101.7 234.5v105.9M175.2 234.5v105.9M101.7 339.5l3.3-.5v1zM101.7 339.5h73.5" fill="none" stroke="#808080" stroke-width=".27"/>
<path d="M101.7 339.5l3.3-.5v1z" fill="#808080"/>
<path d="M171.9 339l3.3 .5-3.3 .5z" fill="none" stroke="#808080" stroke-width=".27"/>
<path d="M171.9 339l3.3 .5-3.3 .5z" fill="#808080"/>
<path d="M175.2 310l24.8 19h16.3M177.6 311.8l2.9 1.7-.6 .7z" fill="none" stroke="#808080" stroke-width=".27"/>
<path d="M177.6 311.8l2.9 1.7-.6 .7z" fill="#808080"/>
<g fill="none" stroke="#808080" stroke-width=".27">
<path d="M213.6 216.9l-1.8 4.5M176.4 236l2.6-2.1 .6 .9zM176.4 236l-3.4 2M219.1 222h-18.1l-24.6 14"/>
<circle cx="212.7" cy="219.2" r="1.56"/>
</g>
<path d="M176.4 236l2.6-2.1 .6 .9z" fill="#808080"/>
<path d="M85.8 225.3h22.7M98.7 224.3v11.2M102.2 225.3l3.3-.5v1.1zM102.2 224.3v7.2" fill="none" stroke="#808080" stroke-width=".27"/>
<path d="M102.2 225.3l3.3-.5v1.1z" fill="#808080"/>
<path d="M95.4 224.8l3.3 .5-3.3 .6z" fill="none" stroke="#808080" stroke-width=".27"/>
<path d="M95.4 224.8l3.3 .5-3.3 .6z" fill="#808080"/>
<path d="M87.7 237h9M87.7 233.5h13M88.7 237l.5 3.3h-1zM88.7 227.2v20.7" fill="none" stroke="#808080" stroke-width=".27"/>
<path d="M88.7 237l.5 3.3h-1z" fill="#808080"/>
<path d="M88.2 230.2h1l-.5 3.3z" fill="none" stroke="#808080" stroke-width=".27"/>
<path d="M88.2 230.2h1l-.5 3.3z" fill="#808080"/>
<g fill="none" stroke="#808080" stroke-width=".27">
<path d="M63.7 236h73.7M64.7 236l.5 3.3h-1zM64.7 236v74.5M59.7 276.9l4.4 1.7M63.7 310.5h73.7"/>
<circle cx="61.9" cy="277.8" r="1.56"/>
</g>
<path d="M64.7 236l.5 3.3h-1z" fill="#808080"/>
<path d="M64.2 307.2h1l-.5 3.3z" fill="none" stroke="#808080" stroke-width=".27"/>
<path d="M64.2 307.2h1l-.5 3.3z" fill="#808080"/>
<g fill="none" stroke="#000" stroke-width=".27" stroke-dasharray="15.2 1.3 1.3 1.3" stroke-linecap="butt">
<path d="M99.7 237h-2M100.4 235.2l-1.4-1.4M102.2 237l-1.7 1.8M102.2 237l1.8-1.7M102.2 237l-1.8-1.8M102.2 237l1.8 1.8M102.2 237v-2.5M102.2 237h-2.5M102.2 237v2.5M102.2 237h2.5M102.2 234.5v-2M102.2 239.5v2"/>
<path d="M104 238.8l1.4 1.4M104.7 237h2M172.2 237h-2M172.9 238.8l-1.4 1.4M174.7 237l-1.8-1.7M174.7 237l1.7 1.8M174.7 237l1.8-1.8M174.7 237l-1.8 1.8M174.7 237v-2.5M174.7 237h-2.5M174.7 237v2.5M174.7 237h2.5"/>
<path d="M174.7 234.5v-2M174.7 239.5v2M176.5 235.2l1.4-1.4M177.2 237h2M138.5 273.3v-2.5M138.5 273.3h-2.5M138.5 273.3v2.5M138.5 273.3h2.5M99.7 309.5h-2M100.4 311.3l-1.4 1.4M102.2 309.5l1.8 1.7M102.2 309.5l-1.7-1.8"/>
<path d="M102.2 309.5l-1.8 1.8M102.2 309.5l1.8-1.8M102.2 309.5v-2.5M102.2 309.5h-2.5M102.2 309.5v2.5M102.2 309.5h2.5M102.2 307v-2M102.2 312v2M104 307.7l1.4-1.4M104.7 309.5h2M172.2 309.5h-2M172.9 307.7l-1.4-1.4"/>
<path d="M174.7 309.5l1.7-1.8M174.7 309.5l-1.8 1.7M174.7 309.5l1.8 1.8M174.7 309.5l-1.8-1.8M174.7 309.5v-2.5M174.7 309.5h-2.5M174.7 309.5v2.5M174.7 309.5h2.5M174.7 307v-2M174.7 312v2M176.5 311.3l1.4 1.4M177.2 309.5h2"/>
</g>
<path d="M104.9 48.6l3.3-.5v1zM104.9 47.6v10M104.9 48.6h40M144.9 47.6v10" fill="none" stroke="#808080" stroke-width=".27"/>
<path d="M133.5 273.3h-48.8M138.5 268.3v-48.8M138.5 278.3v48.7M143.5 273.3h48.7" fill="none" stroke="#000" stroke-width=".27" stroke-dasharray="15.2 1.3 1.3 1.3" stroke-dashoffset="2.3" stroke-linecap="butt"/>
<path d="M104.9 48.6l3.3-.5v1z" fill="#808080"/>
<path d="M141.6 48.1l3.3 .5-3.3 .5z" fill="none" stroke="#808080" stroke-width=".27"/>
<path d="M141.6 48.1l3.3 .5-3.3 .5z" fill="#808080"/>
<path d="M138.5 48.6h26.7M141.6 48.1l3.3 .5-3.3 .5zM144.9 47.6v10M149.9 47.6v16" fill="none" stroke="#808080" stroke-width=".27"/>
<path d="M141.6 48.1l3.3 .5-3.3 .5z" fill="#808080"/>
<path d="M149.9 48.6l3.3-.5v1z" fill="none" stroke="#808080" stroke-width=".27"/>
<path d="M149.9 48.6l3.3-.5v1z" fill="#808080"/>
<path d="M144.9 77.6v14.3M136.9 83.3v8.6M136.9 90.9h26.4M141.6 90.4l3.3 .5-3.3 .5z" fill="none" stroke="#808080" stroke-width=".27"/>
<path d="M141.6 90.4l3.3 .5-3.3 .5z" fill="#808080"/>
<path d="M136.9 90.9l3.3-.5v1z" fill="none" stroke="#808080" stroke-width=".27"/>
<path d="M136.9 90.9l3.3-.5v1z" fill="#808080"/>
<path d="M112.9 90.9h24M133.6 90.4l3.3 .5-3.3 .5z" fill="none" stroke="#808080" stroke-width=".27"/>
<path d="M133.6 90.4l3.3 .5-3.3 .5z" fill="#808080"/>
<path d="M112.9 90.9l3.3-.5v1z" fill="none" stroke="#808080" stroke-width=".27"/>
<path d="M112.9 90.9l3.3-.5v1z" fill="#808080"/>
<path d="M86.6 58.6h17.3M87.7 58.6v79.5M86.6 138.1h25.3M87.1 134.8h1.1l-.5 3.3z" fill="none" stroke="#808080" stroke-width=".27"/>
<path d="M87.1 134.8h1.1l-.5 3.3z" fill="#808080"/>
<path d="M87.7 58.6l.5 3.3h-1.1z" fill="none" stroke="#808080" stroke-width=".27"/>
<path d="M87.7 58.6l.5 3.3h-1.1z" fill="#808080"/>
<path d="M145.9 69.9h42M186.9 69.9l.5 3.3h-1zM186.9 69.9v31.7M145.9 101.6h42" fill="none" stroke="#808080" stroke-width=".27"/>
<path d="M186.9 69.9l.5 3.3h-1z" fill="#808080"/>
<path d="M186.4 98.3h1l-.5 3.3z" fill="none" stroke="#808080" stroke-width=".27"/>
<path d="M186.4 98.3h1l-.5 3.3z" fill="#808080"/>
<path d="M505.8 261.1h12.8M506.8 261.1l.5 3.3h-1zM506.8 261.1v27M505.8 288.1h12.8" fill="none" stroke="#808080" stroke-width=".27"/>
<path d="M506.8 261.1l.5 3.3h-1z" fill="#808080"/>
<path d="M506.3 284.8h1l-.5 3.3z" fill="none" stroke="#808080" stroke-width=".27"/>
<path d="M506.3 284.8h1l-.5 3.3z" fill="#808080"/>
<path d="M519.6 228.8v31.3M519.6 229.8h29.7M532.8 229.3l3.3 .5-3.3 .5zM536.1 228.8v31.3" fill="none" stroke="#808080" stroke-width=".27"/>
<path d="M532.8 229.3l3.3 .5-3.3 .5z" fill="#808080"/>
<path d="M519.6 229.8l3.3-.5v1z" fill="none" stroke="#808080" stroke-width=".27"/>
<path d="M519.6 229.8l3.3-.5v1z" fill="#808080"/>
<g fill="none" stroke="#000" stroke-width=".27">
<path d="M466.1 368.5h.7M466.1 367.8h.7M466.4 367.4v.7M469.1 371h.7M469.1 370.3h.7M469.4 369.9v.7M465.2 399.4v6.1M462.2 402.5h12.1M468.8 400.9l4.9-1.1v5.4l-4.9-1.2z"/>
<circle cx="471.7" cy="369.7" r=".2"/>
<circle cx="465.2" cy="402.5" r="1.51"/>
<circle cx="465.2" cy="402.5" r="2.73"/>
</g>
<text font-size="8.5" x="508.1" y="385.1">Propeller Housing</text>
<text font-size="5.8" x="29.7" y="415.3">SOLIDWORKS Maker Product. For Personal Use Only. 9</text>
<text font-size="5.6" x="489" y="406.4">A2</text>
<g font-size="5.3">
<text x="33.1" y="9.5">12</text>
<text x="74.1" y="9.5">11</text>
<text x="124.1" y="9.5">10</text>
<text x="175.5" y="9.5">9</text>
<text x="225.5" y="9.5">8</text>
<text x="275.5" y="9.5">7</text>
<text x="325.5" y="9.5">6</text>
<text x="375.5" y="9.5">5</text>
<text x="425.5" y="9.5">4</text>
<text x="475.5" y="9.5">3</text>
<text x="525.5" y="9.5">2</text>
<text x="566.5" y="9.5">1</text>
<text x="15.7" y="37">H</text>
<text x="584.7" y="37">H</text>
<text x="15.2" y="87">G</text>
<text x="584.2" y="87">G</text>
<text x="16.2" y="137">F</text>
<text x="585.2" y="137">F</text>
<text x="16.1" y="187">E</text>
<text x="585.1" y="187">E</text>
<text x="15.5" y="237">D</text>
<text x="584.5" y="237">D</text>
<text x="15.4" y="287">C</text>
<text x="584.4" y="287">C</text>
<text x="16" y="337">B</text>
<text x="585" y="337">B</text>
<text x="15.5" y="387">A</text>
<text x="584.5" y="387">A</text>
<text x="33.1" y="414.5">12</text>
<text x="74.1" y="414.5">11</text>
<text x="124.1" y="414.5">10</text>
<text x="225.5" y="414.5">8</text>
<text x="275.5" y="414.5">7</text>
<text x="325.5" y="414.5">6</text>
<text x="375.5" y="414.5">5</text>
<text x="425.5" y="414.5">4</text>
<text x="475.5" y="414.5">3</text>
<text x="525.5" y="414.5">2</text>
<text x="566.5" y="414.5">1</text>
</g>
<g font-size="4.7" fill="#808080">
<text x="122.5" y="47.6">20</text>
<text x="157.5" y="47.6">2.5</text>
<text x="410.6" y="78" transform="rotate(60 410.6 78)">0.5</text>
<text x="121.3" y="89.9">12</text>
<text x="159.4" y="89.9">4</text>
<text x="185.9" y="90.4" transform="rotate(-90 185.9 90.4)">15.84</text>
<text x="86.7" y="101.8" transform="rotate(-90 86.7 101.8)">39.75</text>
<text x="394.2" y="209" transform="rotate(-9 394.2 209)">4x 5</text>
<text x="203.9" y="220.9">4x</text>
<text x="215.3" y="220.9">4</text>
<text x="87.1" y="224.3">3.5</text>
<text x="423" y="226.9">37</text>
<text x="539" y="228.8">16.5</text>
<text x="287.4" y="242.4">6.2</text>
<text x="87.7" y="246.6" transform="rotate(-90 87.7 246.6)">3.5</text>
<text x="456.7" y="248.8">1</text>
<text x="340.6" y="254">8</text>
<text x="435.7" y="262.5">1</text>
<text x="473.6" y="259.4">R0.8</text>
<text x="63.6" y="275.2" transform="rotate(-90 63.6 275.2)">74.50</text>
<text x="77.2" y="276" transform="rotate(-90 77.2 276)">79.50</text>
<text x="505.8" y="277.1" transform="rotate(-90 505.8 277.1)">27</text>
<text x="202.9" y="328">4X R3</text>
<text x="434.2" y="326.9">R16.5</text>
<text x="132.6" y="338.4">73.50</text>
</g>
<g font-size="4.7">
<text x="112.6" y="154.7">SCALE 2 : 1</text>
<text x="115.1" y="150.1">DETAIL C</text>
<text x="256.8" y="223.9">A</text>
<text x="280.3" y="258.9">C</text>
<text x="124" y="326.2">SECTION A-A</text>
<text x="256.8" y="325.9">A</text>
<text x="519.5" y="401.6">1</text>
<text x="561.8" y="401.6">A</text>
</g>
<text font-size="3.2" x="517" y="364.6">ABS</text>
<g font-size="2.8">
<text x="504.1" y="408.9">SCALE:1:1</text>
<text x="545.5" y="408.9">SHEET 1 OF 1</text>
</g>
<text font-size="2.1" x="485.8" y="400.2">SIZE</text>
<g font-size="2">
<text x="456.5" y="357.3">UNLESS OTHERWISE SPECIFIED:</text>
<text x="503.9" y="357.7">MATERIAL:</text>
<text x="545" y="357.7">FINISH:</text>
<text x="456.5" y="361">DIMENSIONS ARE IN MILLIMETERS</text>
<text x="456.5" y="363.5">SURFACE FINISH: 4 μm</text>
<text x="456.5" y="366">TOLERANCES:</text>
<text x="458.2" y="368.5">LINEAR:</text>
<text x="458.2" y="371">ANGULAR:</text>
<text x="467.1" y="368.5">1mm</text>
<text x="470.1" y="371">1</text>
<text x="465.5" y="375.1">NAME</text>
<text x="485.5" y="375.1">DATE</text>
<text x="504.4" y="375.1">TITLE:</text>
<text x="456.1" y="383.5">CHK'D</text>
<text x="456.1" y="379.1">DRAWN</text>
<text x="456.1" y="387.8">APPV'D</text>
<text x="456.4" y="391.9">MFG</text>
<text x="456.4" y="396.1">Q.A</text>
<text x="504" y="396.3">DWG NO.</text>
<text x="545" y="396.3">REVISION</text>
<text x="457.3" y="408.9">DO NOT SCALE DRAWING</text>
</g>
</svg>
